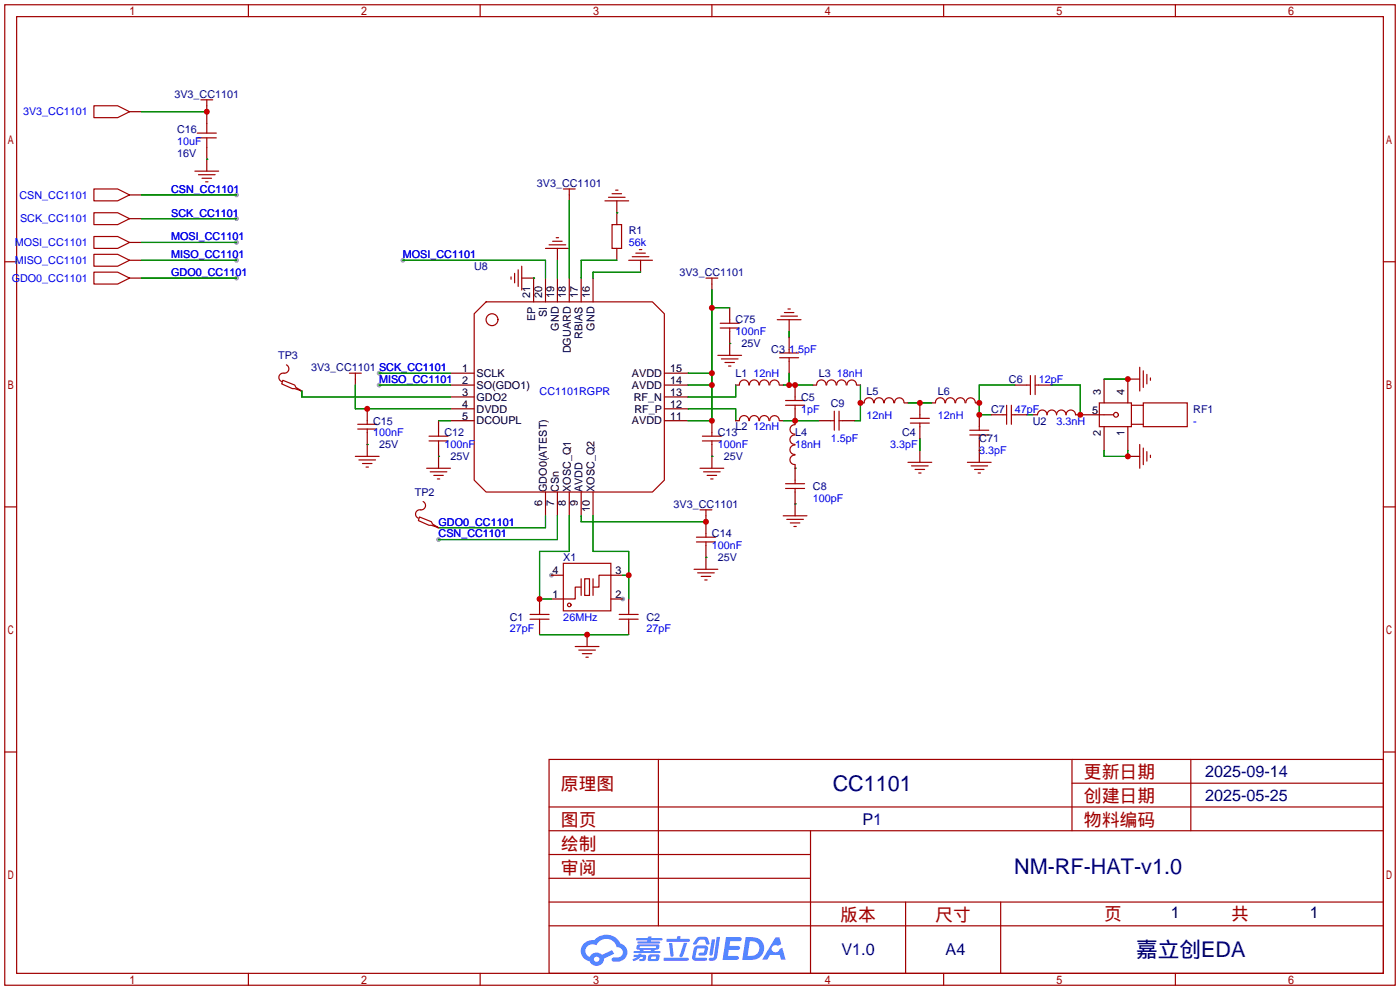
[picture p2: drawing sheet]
<svg xmlns="http://www.w3.org/2000/svg" width="299mm" height="212mm" viewBox="0 0 299 212" stroke-linecap="round" stroke-linejoin="round" font-family="sans-serif">
<g fill="#999">
<circle cx="117.9" cy="122.9" r=".51"/>
<circle cx="133.1" cy="128" r=".51"/>
<circle cx="81" cy="79.8" r=".51"/>
<circle cx="81" cy="82.3" r=".51"/>
<circle cx="50.5" cy="41.7" r=".51"/>
<circle cx="50.5" cy="46.7" r=".51"/>
<circle cx="50.5" cy="51.8" r=".51"/>
<circle cx="50.5" cy="55.6" r=".51"/>
<circle cx="50.5" cy="59.4" r=".51"/>
<circle cx="93.7" cy="115.3" r=".51"/>
<circle cx="86.1" cy="55.6" r=".51"/>
</g>
<g fill="none" stroke="#a10000" stroke-width=".25">
<path d="M1 1h297.2v209.6h-297.2zM3.6 3.6h292.1v204.4h-292.1zM53.1 1v2.6M102.6 1v2.6M152.1 1v2.6M201.7 1v2.6M251.2 1v2.6M1 55.9h2.6M295.7 55.9h2.5M1 108.3h2.6M295.7 108.3h2.5M1 160.7h2.6"/>
<path d="M117.3 162.3h178.4v45.7h-178.4zM117.3 177.5h178.4M117.3 172.5h178.4M140.7 162.3v35.6M173.2 177.5v30.5M229.1 162.3v15.2M229.1 167.4h66.6M254.5 162.3v15.2M295.7 160.7h2.5M117.3 182.6h55.9M117.3 197.9h178.4M117.3 192.8h178.4"/>
<path d="M117.3 187.7h55.9M193.5 192.8v15.2M213.9 192.8v15.2M53.1 208v2.6M102.6 208v2.6M152.1 208v2.6M201.7 208v2.6M251.2 208v2.6"/>
</g>
<g fill="#5487ff">
<path d="M155.2 200.3h2.6a.48 .48 0 0 1 .7 .4 .48 .48 0 0 1-.6 .4h-1.8l-.2 1.1h1.9a.43 .43 0 0 1 .4 .4 .43 .43 0 0 1-.5 .4h-1.9l-.2 1.3h1.7a.45 .45 0 0 1 .5 .2 .45 .45 0 0 1-.1 .6h-3.3z"/>
<path d="M165.7 200.3h.9l.4 1.5-.8 .3a.84 .84 0 0 0-1.2 .3 .84 .84 0 0 0 .4 1.1 .84 .84 0 0 0 1.1-.4l.1-.2 .6-.3 .7 2.5h-1l-.2-1h-2.1l-.6 1h-1.1z"/>
<path d="M152.1 200.8h.7l-.5 3.1a.36 .36 0 0 1-.3 .3 .36 .36 0 0 1-.4-.3z"/>
<path d="M153.2 200.2h.7l-.6 4.3a1.13 1.13 0 0 1-1.8 .6l.2-.4h.7l.2-.2z"/>
<path d="M148.9 200.6l.6-.4h1a.77 .77 0 0 1 .9 .5l.3 1-.2 .2h-.5l-.3-.9-.2-.2-1 .1-.7 1-.6-.1-.1-.2z"/>
<path d="M148.4 202.4l.6-.3h1.7a.81 .81 0 0 1 .7 .5 .81 .81 0 0 1-.2 .8 .81 .81 0 0 1-.9 .8h-.7a.32 .32 0 0 1-.3-.3 .32 .32 0 0 1 .4-.3h.7l.2-.9-1.6 .1-.4 1.8 2.2 .1a.32 .32 0 0 1 .3 .4 .32 .32 0 0 1-.4 .2h-2.2l-.5-.3-.1-.5z"/>
<path d="M141.9 204.7h5a.33 .33 0 0 1 .3 .3 .33 .33 0 0 1-.3 .3h-4.9l-.2-.1z"/>
<path d="M146.1 201.5h.8l-.7 2a.98 .98 0 0 1-.7 1.1l-.3-.3z"/>
<path d="M143 201.6h.7l.3 2.5a.34 .34 0 0 1-.3 .4 .34 .34 0 0 1-.4-.3z"/>
<path d="M142.5 200.7h2.1l.3-.6h.6l-.1 .6h1.7a.32 .32 0 0 1 .4 .3 .32 .32 0 0 1-.4 .3h-4.5l-.2-.2z"/>
<path d="M135.5 204.1h.9l.1-.3h.6v.3h.8a.82 .82 0 0 1-.5 1.3h-.8v-.4l.7-.1 .1-.3a.68 .68 0 0 0-1 .4l-1.1 .4-.1-.4 .9-.5h-.7z"/>
<path d="M136 200.5h2.4l.1-.3h.7v.3h2.2l.2 .3-.2 .2h-2.3v.2h1.8l.2 .3-.2 .1h-4.5l-.1-.4h2l.1-.2h-2.3l-.1-.2z"/>
<path d="M159.4 200.3l-.8 4.9h1.7a2.5 2.5 0 0 0 3-2.5 2.5 2.5 0 0 0-3.1-2.4zM160.3 201.1a1.61 1.61 0 0 1 2 1.5 1.61 1.61 0 0 1-1.8 1.7h-.7z"/>
<path d="M136.2 202a.55 .55 0 0 0-.2 .8 .55 .55 0 0 0 .7 .2l.1 .3h-1.3v.3l5.4 .1 .3-.2-.2-.2h-1.2l.2-.3a.7 .7 0 0 0 .8-.3 .7 .7 0 0 0 0-.8l-4.2-.1zM136.8 202.3l3.3-.1 .1 .1-.2 .3h-3.2zM137.5 203h1.7l-.2 .3h-1.4z"/>
<path d="M138.6 204.2a1.05 1.05 0 0 0 0 1.2 2.91 2.91 0 0 0 2.2-.2 .98 .98 0 0 0 0-1.2h-1.6zM139.2 204.5l.9-.1 .1 .4-.2 .2-.8-.1z"/>
<path d="M124.9 201.6a2.23 2.23 0 0 0-.7 2.3 2.23 2.23 0 0 0 1.8 1.6 1.58 1.58 0 0 0 1.8 .9 1.58 1.58 0 0 0 1.3-1.5l2.2-1.1-.5-.7-2.1 1a1.65 1.65 0 0 0-2.7 .4 1.45 1.45 0 0 1-.8-1.9 1.45 1.45 0 0 1 2-.7l.3 .1a2.3 2.3 0 0 1 2.3-1.3 2.3 2.3 0 0 1 2 1.7 1.12 1.12 0 0 1 1.3 1 1.12 1.12 0 0 1-1.1 1.2h-.7a.45 .45 0 0 0-.6 .4 .45 .45 0 0 0 .5 .5 2.21 2.21 0 0 0 2.2-.5 2.21 2.21 0 0 0 .5-2.3 2.13 2.13 0 0 0-1.3-1.1 3.3 3.3 0 0 0-5.6-.7l-1.1 .1zM127 205a.57 .57 0 0 1 1.1 0 .57 .57 0 0 1-1.1 0z"/>
</g>
<g fill="none" stroke="#870000" stroke-width=".25">
<path d="M27.7 23.9h2.5M44.2 22.6v3.8M44.2 31.5v5.1M27.7 41.7h2.5M27.7 46.7h2.5M27.7 51.8h2.5M27.7 55.6h2.5M27.7 59.4h2.5M111.5 59.4h2.5v5.1M116.6 59.4v5.1M119.1 53.1v2.5M119.1 59.4v5.1"/>
<path d="M121.7 41.7v1.2M121.7 59.4v5.1M124.2 59.4v5.1M126.7 59.4v5.1M131.8 42.9v5.1M131.8 53.1v2.5M136.9 55.6v2.6M96.3 79.8h5M142 79.8h5.1M152.1 60.7v1.3M156 65.8v2.5M156 70.9v5"/>
<path d="M168.7 68.3v2.6M168.7 72.1v2.6M168.7 77.2v2.6M64.3 83.6h.2M75.9 81v1.3M78.5 87.4v2.5M78.5 92.5v5M93.7 89.9v2.6M93.7 95v5.1M96.3 82.3h5M96.3 84.8h5M96.3 87.4h5"/>
<path d="M96.3 89.9h5M142 82.3h5.1M142 84.8h5.1M142 87.4h5.1M142 89.9h5.1M152.1 89.9v2.6M152.1 95v5.1M157.2 82.3h.8M157.2 89.9h.8M166.6 82.3h.8M166.6 89.9h.8M169.9 82.3v2.5"/>
<path d="M169.9 87.4v3.3M169.9 99.3v3.3M173.7 82.3h.8M175 89.9h2.5M180.1 89.9h2.5M183.1 82.3h.8M183.9 86.1h.8M193.3 86.1h.8M196.6 86.1v2.5M196.6 91.2v2.5M196.6 96.3v2.5M199.1 86.1h.8"/>
<path d="M208.5 86.1h.8M209.3 88.6v2.6M209.3 93.7v5.1M211.8 88.6h2.6M216.9 82.3h2.6M216.9 88.6h2.6M220.7 88.6h1M222 82.3h2.5M229.9 88.6h6.1M236 81v5.1M236 91.2v5.1M241 91.2v5.1"/>
<path d="M241 97.5h2.6M243.6 81h-2.6v5.1M93.5 112.8h.2M116.6 105.2v5M119.1 105.2v5M121.7 105.2v5M124.2 105.2v5M126.7 105.2v5M150.9 110.2v3.8M150.9 116.6v5.1M169.9 105.2v5M115.3 128v2.6"/>
<path d="M115.3 133.1v2.5M117.9 128h2.5M117.9 122.9h2.5M125.5 135.6v2.6M130.6 128h2.5M130.6 122.9h2.5M134.4 128v2.6M134.4 133.1v2.5"/>
</g>
<g fill="none" stroke="#a10000" stroke-width=".25">
<path d="M20.1 22.6h5l2.6 1.3-2.6 1.2h-5zM41.7 36.6h5M42.2 29.5h4M42.2 28.4h4M42.4 37.3h3.6M42.9 21.3h2.6M43.2 38.1h2M43.9 38.9h.5M44.2 21.3v1.3M44.2 26.4v2M44.2 29.5v2M20.1 40.4h5l2.6 1.3-2.6 1.2h-5z"/>
<path d="M20.1 45.5h5l2.6 1.2-2.6 1.3h-5zM20.1 50.5h5l2.6 1.3-2.6 1.3h-5zM20.1 54.4h5l2.6 1.2-2.6 1.3h-5zM20.1 58.2h5l2.6 1.2-2.6 1.3h-5zM109.2 59.2v.5M110 58.4v2.1M110.7 57.7v3.5M111.5 56.9v5.1M116.6 53.1h5.1M117.3 52.3h3.6M118.1 51.6h2M118.9 50.8h.5"/>
<path d="M120.4 40.4h2.5M121.7 40.4v1.3M129.3 42.9h5.1M130 42.2h3.6M130.8 48h2v5.1h-2zM130.8 41.4h2M131.6 40.6h.5M134.4 55.6h5M135.1 54.9h3.6M135.9 54.1h2M136.7 53.3h.5M150.9 59.4h2.5"/>
<path d="M152.1 59.4v1.3M61.2 78a.98 .98 0 0 1 .4 1.3 .98 .98 0 0 1-1.2 .5 .93 .93 0 0 0-.8 .8 .93 .93 0 0 0 .6 .9M74.7 79.8h2.5M75.9 79.8v1.2M103.9 64.5h35.5l2.6 2.6v35.5l-2.6 2.6h-35.5l-2.6-2.6v-35.5zM153.4 75.9h5.1M153.9 70.1h4.1M153.9 69.1h4.1M154.2 76.7h3.5M154.9 77.5h2.1M155.7 78.2h.5M156 68.3v.8"/>
<path d="M156 70.1v.8M166.1 68.3h5.1M166.6 76.5h4.1M166.6 75.4h4.1M166.9 67.6h3.5M167.6 66.8h2.1M168.4 66h.5M168.7 74.7v.7M168.7 76.5v.7M243.6 78.5v5.1M244.3 79.2v3.6M60.5 81.3l2.5 1 .2 .5 1.3 .8-1.5-.5h-.5l-2.3-1.1z"/>
<path d="M75.9 97.5h5.1M76.5 90.7h4M76.5 91.7h4M76.7 98.3h3.6M77.5 99.1h2M78.2 99.8h.5M78.5 89.9v.8M78.5 91.7v.8M91.7 94.2h4.1M91.7 93.2h4.1M93.7 92.5v.7M93.7 94.2v.8"/>
<path d="M150.1 94.2h4.1M150.1 93.2h4.1M152.1 92.5v.7M152.1 94.2v.8M158 82.3a1.01 1.01 0 0 1 1-1.1 1.01 1.01 0 0 1 1 1.1M158 89.9a1.01 1.01 0 0 1 1-1.1 1.01 1.01 0 0 1 1 1.1M160.2 82.3a1.01 1.01 0 0 1 1-1.1 1.01 1.01 0 0 1 1 1.1M160.2 89.9a1.01 1.01 0 0 1 1-1.1 1.01 1.01 0 0 1 1 1.1M162.3 82.3a1.01 1.01 0 0 1 1-1.1 1.01 1.01 0 0 1 1 1.1M162.3 89.9a1.01 1.01 0 0 1 1-1.1 1.01 1.01 0 0 1 1 1.1M164.5 82.3a1.01 1.01 0 0 1 1-1.1 1.01 1.01 0 0 1 1 1.1M164.5 89.9a1.01 1.01 0 0 1 1-1.1 1.01 1.01 0 0 1 1 1.1"/>
<path d="M167.9 86.6h4.1M167.9 85.6h4.1M169.9 95.1a1.01 1.01 0 0 0-1.1 1 1.01 1.01 0 0 0 1.1 1M169.9 93a1.01 1.01 0 0 0-1.1 1 1.01 1.01 0 0 0 1.1 1M169.9 90.8a1.01 1.01 0 0 0-1.1 1 1.01 1.01 0 0 0 1.1 1M169.9 97.3a1.01 1.01 0 0 0-1.1 1 1.01 1.01 0 0 0 1.1 1M169.9 84.8v.8M169.9 86.6v.8M174.5 82.3a1.01 1.01 0 0 1 1-1.1 1.01 1.01 0 0 1 1.1 1.1M176.7 82.3a1.01 1.01 0 0 1 1-1.1 1.01 1.01 0 0 1 1 1.1M177.5 89.9h.8M178.3 87.9v4"/>
<path d="M178.8 82.3a1.01 1.01 0 0 1 1-1.1 1.01 1.01 0 0 1 1.1 1.1M179.3 87.9v4M179.3 89.9h.8M181 82.3a1.01 1.01 0 0 1 1-1.1 1.01 1.01 0 0 1 1.1 1.1M184.7 86.1a1.01 1.01 0 0 1 1-1.1 1.01 1.01 0 0 1 1 1.1M186.8 86.1a1.01 1.01 0 0 1 1.1-1.1 1.01 1.01 0 0 1 1 1.1M189 86.1a1.01 1.01 0 0 1 1-1.1 1.01 1.01 0 0 1 1 1.1M191.2 86.1a1.01 1.01 0 0 1 1-1.1 1.01 1.01 0 0 1 1 1.1M194.1 98.8h5M194.6 90.4h4M194.6 89.4h4M194.8 99.6h3.6"/>
<path d="M196.6 88.6v.8M196.6 90.4v.8M199.9 86.1a1.01 1.01 0 0 1 1-1.1 1.01 1.01 0 0 1 1.1 1.1M202.1 86.1a1.01 1.01 0 0 1 1-1.1 1.01 1.01 0 0 1 1 1.1M204.2 86.1a1.01 1.01 0 0 1 1-1.1 1.01 1.01 0 0 1 1.1 1.1M206.4 86.1a1.01 1.01 0 0 1 1-1.1 1.01 1.01 0 0 1 1.1 1.1M206.8 98.8h5M207.3 93h4M207.3 91.9h4M207.5 99.6h3.6M209.3 91.2v.7M209.3 93v.7"/>
<path d="M214.4 88.6h.7M215.1 86.6v4.1M216.2 88.6h.7M216.2 86.6v4.1M219.5 82.3h.7M220.2 80.3v4M221.2 80.3v4M221.2 82.3h.8M221.7 88.6a1.02 1.02 0 0 1 1.1-1 1.02 1.02 0 0 1 1 1 1.02 1.02 0 0 1 1-1 1.02 1.02 0 0 1 1 1 1.02 1.02 0 0 1 1-1 1.02 1.02 0 0 1 1 1 1.02 1.02 0 0 1 1.1-1 1.02 1.02 0 0 1 1 1M234.9 86.1h6.9v5.1h-6.9zM236 88.6h2M241.8 90.7h2.5"/>
<path d="M241.8 86.6h2.5M243.6 95v5.1M244.3 86.1h9.4v5.1h-9.4zM244.3 95.8v3.5M245.1 80v2M245.1 96.5v2.1M245.9 80.8v.5M245.9 97.3v.5M89.7 110.5l2.5 1 .3 .5 1.2 .8-1.5-.5h-.5l-2.3-1zM90.4 107.2a.98 .98 0 0 1 .5 1.3 .98 .98 0 0 1-1.3 .5 .93 .93 0 0 0-.8 .8 .93 .93 0 0 0 .6 .9M91.2 100.1h5.1M91.9 100.8h3.6"/>
<path d="M92.7 101.6h2M93.5 102.4h.5M148.8 115.8h4.1M148.8 114.8h4.1M149.6 100.1h5.1M149.6 109h2.5M150.4 100.8h3.5M150.9 109v1.2M150.9 114v.8M150.9 115.8v.8M151.1 101.6h2.1M151.9 102.4h.5"/>
<path d="M167.4 110.2h5.1M167.9 104.4h4.1M167.9 103.4h4.1M168.1 111h3.6M168.9 111.8h2M169.7 112.5h.5M169.9 102.6v.8M169.9 104.4v.8M195.6 100.3h2M196.3 101.1h.5M208.3 100.3h2M209 101.1h.5"/>
<path d="M113.3 132.3h4M113.3 131.3h4M115.3 130.6v.7M115.3 132.3v.8M120.4 120.4h10.2v10.2h-10.2zM122.9 138.2h5.1M123.7 138.9h3.6M124.2 125.5h-1.3v2.5h-2.5M124.2 123.7v3.6M124.5 139.7h2M125 123.7h1v3.6h-1zM126.7 123.7v3.6"/>
<path d="M130.6 122.9h-2.6v2.6h-1.3M132.3 132.3h4.1M132.3 131.3h4.1M134.4 130.6v.7M134.4 132.3v.8M148.3 121.7h5.1M149.1 122.4h3.6M149.9 123.2h2M150.6 124h.5M125.2 140.5h.5"/>
<circle cx="105.2" cy="68.3" r="1.27"/>
<circle cx="238.5" cy="88.6" r=".51"/>
<circle cx="121.7" cy="129.3" r=".38"/>
</g>
<g fill="none" stroke="#008700" stroke-width=".25">
<path d="M30.2 23.9h14M44.2 34h.1M30.2 41.7h20.3M30.2 46.7h20.3M30.2 51.8h20.3M30.2 55.6h20.3M30.2 59.4h20.3M86.1 55.6h30.5v3.8M114 59.4h.1M119.1 55.6v3.8M121.7 42.9v16.5M131.8 45.5h.1"/>
<path d="M131.8 55.6h-7.6v3.8M136.9 58.2h-10.2v1.2M81 79.8h15.3M147.1 79.8h5M152.1 62v27.9h-5M152.1 65.8h3.9M156 73.4h.1M168.7 70.9v1.2M168.7 79.8v2.5M64.5 83.6v1.2h31.8M75.9 82.3v5.1h20.4M78.5 95h.1"/>
<path d="M81 82.3h15.3M93.7 97.5h.1M93.7 89.9h2.6M147.1 82.3h5M147.1 87.4h10.1v2.5M152.1 97.5h.1M157.2 82.3v2.5h-10.1M167.4 82.3h6.3M167.4 89.9h7.6M183.9 82.3v7.6h-1.3M194.1 86.1h5M196.6 93.7v2.6"/>
<path d="M209.3 96.3h.1M216.9 82.3h-7.6v6.3h2.5M219.5 88.6h1.2M224.5 82.3h6.4v6.3M236 81h5M236 96.3v1.2h5v-1.2M116.6 110.2v2.6h-22.9M119.1 110.2v5.1h-25.4M121.7 110.2v7.7h-6.4v10.1h2.6M124.2 110.2v1.3h26.7M126.7 110.2v7.7h7.7v10.1M150.9 119.1h.1"/>
<path d="M169.9 100.1h.1M169.9 107.7h.1M115.3 135.6h19.1M133.1 122.9h1.3"/>
</g>
<g fill="#c00">
<circle cx="115.3" cy="128" r=".63"/>
<circle cx="134.4" cy="122.9" r=".63"/>
<circle cx="125.5" cy="135.6" r=".63"/>
<circle cx="169.9" cy="89.9" r=".63"/>
<circle cx="168.7" cy="82.3" r=".63"/>
<circle cx="169.9" cy="82.3" r=".63"/>
<circle cx="183.9" cy="86.1" r=".63"/>
<circle cx="196.6" cy="86.1" r=".63"/>
<circle cx="209.3" cy="86.1" r=".63"/>
<circle cx="209.3" cy="88.6" r=".63"/>
<circle cx="230.9" cy="88.6" r=".63"/>
<circle cx="241" cy="81" r=".63"/>
<circle cx="241" cy="97.5" r=".63"/>
<circle cx="44.2" cy="23.9" r=".63"/>
<circle cx="78.5" cy="87.4" r=".63"/>
<circle cx="152.1" cy="79.8" r=".63"/>
<circle cx="152.1" cy="82.3" r=".63"/>
<circle cx="152.1" cy="89.9" r=".63"/>
<circle cx="152.1" cy="65.8" r=".63"/>
<circle cx="150.9" cy="111.5" r=".63"/>
</g>
<g font-size="4.6" fill="#000080">
<text x="178" y="169">CC1101</text>
<text x="216.7" y="186.8">NM-RF-HAT-v1.0</text>
<text x="242.8" y="204.6">嘉立创EDA</text>
</g>
<g font-size="3.8" fill="#a00000">
<text x="231.6" y="166.4">更新日期</text>
<text x="119.9" y="168.9">原理图</text>
<text x="231.6" y="171.5">创建日期</text>
<text x="119.9" y="176.5">图页</text>
<text x="231.6" y="176.5">物料编码</text>
<text x="119.9" y="181.6">绘制</text>
<text x="119.9" y="186.7">审阅</text>
<text x="179.6" y="196.9">版本</text>
<text x="199.9" y="196.9">尺寸</text>
<text x="236" y="196.6">页</text>
<text x="263.1" y="196.6">共</text>
</g>
<g font-size="3.5" fill="#000080">
<text x="257.6" y="166.1">2025-09-14</text>
<text x="257.6" y="171.1">2025-05-25</text>
<text x="184.3" y="176.2">P1</text>
<text x="250.2" y="196.3">1</text>
<text x="280" y="196.3">1</text>
<text x="179.8" y="204.2">V1.0</text>
<text x="202.1" y="204.2">A4</text>
</g>
<g font-size="2.3" fill="#000080">
<text x="37.3" y="20.9">3V3_CC1101</text>
<text x="37.8" y="28.5">C16</text>
<text x="37.8" y="33.6">16V</text>
<text x="114.7" y="39.9">3V3_CC1101</text>
<text x="134.4" y="50.1">R1</text>
<text x="101.3" y="57.7">U8</text>
<text x="145.2" y="59">3V3_CC1101</text>
<text x="157.2" y="69.1">C75</text>
<text x="59.4" y="76.8">TP3</text>
<text x="158.5" y="74.2">25V</text>
<text x="164.8" y="75.5">C3</text>
<text x="66.5" y="79.3">3V3_CC1101 SCK_CC1101</text>
<text x="157.2" y="80.6">L1</text>
<text x="175" y="80.6">L3</text>
<text x="215.6" y="81.8">C6</text>
<text x="171.2" y="85.6">C5</text>
<text x="177.5" y="86.9">C9</text>
<text x="185.2" y="84.4">L5</text>
<text x="200.4" y="84.4">L6</text>
<text x="211.8" y="88.2">C7</text>
<text x="255" y="88.2">RF1</text>
<text x="79.8" y="90.7">C15</text>
<text x="81" y="95.8">25V</text>
<text x="95" y="93.3">C12</text>
<text x="153.4" y="93.3">C13</text>
<text x="157.2" y="92">L2</text>
<text x="169.9" y="93.3">L4</text>
<text x="192.8" y="93.3">C4</text>
<text x="209.3" y="94.5">C71</text>
<text x="220.7" y="90.7">U2</text>
<text x="96.3" y="98.3">25V</text>
<text x="154.7" y="98.3">25V</text>
<text x="88.6" y="106">TP2</text>
<text x="173.7" y="104.7">C8</text>
<text x="143.9" y="108.5">3V3_CC1101</text>
<text x="120.4" y="119.9">X1</text>
<text x="152.1" y="114.9">C14</text>
<text x="153.4" y="119.9">25V</text>
<text x="109" y="132.6">C1</text>
<text x="138.2" y="132.6">C2</text>
</g>
<g font-size="2.3" fill="#00f">
<text x="4.9" y="24.7">3V3_CC1101</text>
<text x="37.8" y="31">10uF</text>
<text x="36.6" y="41.2">CSN_CC1101</text>
<text x="4.2" y="42.5">CSN_CC1101</text>
<text x="4.3" y="47.5">SCK_CC1101</text>
<text x="36.6" y="46.3">SCK_CC1101</text>
<text x="3.1" y="52.6">MOSI_CC1101</text>
<text x="36.6" y="51.4">MOSI_CC1101</text>
<text x="134.4" y="52.6">56k</text>
<text x="3.1" y="56.4">MISO_CC1101</text>
<text x="36.6" y="55.2">MISO_CC1101</text>
<text x="36.6" y="59">GDO0_CC1101</text>
<text x="86.1" y="55.2">MOSI_CC1101</text>
<text x="2.5" y="60.2">GDO0_CC1101</text>
<text x="157.2" y="71.7">100nF</text>
<text x="168.7" y="75.5">1.5pF</text>
<text x="81" y="81.8">MISO_CC1101</text>
<text x="161" y="80.6">12nH</text>
<text x="178.8" y="80.6">18nH</text>
<text x="222" y="81.8">12pF</text>
<text x="115.3" y="84.4">CC1101RGPR</text>
<text x="171.2" y="88.2">1pF</text>
<text x="185.2" y="89.5">12nH</text>
<text x="200.4" y="89.5">12nH</text>
<text x="216.9" y="88.2">47pF</text>
<text x="79.8" y="93.3">100nF</text>
<text x="95" y="95.8">100nF</text>
<text x="153.4" y="95.8">100nF</text>
<text x="161" y="92">12nH</text>
<text x="169.9" y="95.8">18nH</text>
<text x="177.5" y="94.5">1.5pF</text>
<text x="190.2" y="95.8">3.3pF</text>
<text x="225.8" y="90.7">3.3nH</text>
<text x="255" y="90.7">-</text>
<text x="209.3" y="97.1">3.3pF</text>
<text x="173.7" y="107.2">100pF</text>
<text x="93.7" y="112.3">GDO0_CC1101</text>
<text x="93.7" y="114.9">CSN_CC1101</text>
<text x="152.1" y="117.4">100nF</text>
<text x="109" y="135.2">27pF</text>
<text x="120.4" y="132.6">26MHz</text>
<text x="138.2" y="135.2">27pF</text>
</g>
<g font-size="2.3">
<text x="113.3" y="63.7" transform="rotate(-90 113.3 63.7)">21</text>
<text x="115.9" y="63.7" transform="rotate(-90 115.9 63.7)">20</text>
<text x="118.4" y="63.7" transform="rotate(-90 118.4 63.7)">19</text>
<text x="120.9" y="63.7" transform="rotate(-90 120.9 63.7)">18</text>
<text x="123.5" y="63.7" transform="rotate(-90 123.5 63.7)">17</text>
<text x="126" y="63.7" transform="rotate(-90 126 63.7)">16</text>
<text x="114.3" y="68.6" transform="rotate(-90 114.3 68.6)">EP</text>
<text x="116.9" y="67.7" transform="rotate(-90 116.9 67.7)">SI</text>
<text x="119.4" y="70.6" transform="rotate(-90 119.4 70.6)">GND</text>
<text x="127" y="70.6" transform="rotate(-90 127 70.6)">GND</text>
<text x="122" y="75.5" transform="rotate(-90 122 75.5)">DGUARD</text>
<text x="124.5" y="72.4" transform="rotate(-90 124.5 72.4)">RBIAS</text>
<text x="98.8" y="79.5">1</text>
<text x="98.8" y="82.1">2</text>
<text x="101.9" y="80.5">SCLK</text>
<text x="101.9" y="83.1">SO(GDO1)</text>
<text x="135.1" y="83.1">AVDD</text>
<text x="135.1" y="80.5">AVDD</text>
<text x="143.3" y="82.1">14</text>
<text x="143.3" y="79.5">15</text>
<text x="98.8" y="84.6">3</text>
<text x="98.8" y="87.1">4</text>
<text x="98.8" y="89.7">5</text>
<text x="101.9" y="85.6">GDO2</text>
<text x="101.9" y="88.2">DVDD</text>
<text x="135.4" y="85.6">RF_N</text>
<text x="135.6" y="88.2">RF_P</text>
<text x="143.3" y="89.7">11</text>
<text x="143.3" y="87.1">12</text>
<text x="143.3" y="84.6">13</text>
<text x="233.4" y="88.4">5</text>
<text x="235.2" y="84.3" transform="rotate(-90 235.2 84.3)">3</text>
<text x="240.3" y="84.3" transform="rotate(-90 240.3 84.3)">4</text>
<text x="101.9" y="90.7">DCOUPL</text>
<text x="135.1" y="90.7">AVDD</text>
<text x="235.2" y="93.3" transform="rotate(-90 235.2 93.3)">2</text>
<text x="240.3" y="93.3" transform="rotate(-90 240.3 93.3)">1</text>
<text x="116.9" y="105.1" transform="rotate(-90 116.9 105.1)">GDO0(ATEST)</text>
<text x="119.4" y="105.1" transform="rotate(-90 119.4 105.1)">CSn</text>
<text x="122" y="105.1" transform="rotate(-90 122 105.1)">XOSC_Q1</text>
<text x="124.5" y="105.1" transform="rotate(-90 124.5 105.1)">AVDD</text>
<text x="127" y="105.1" transform="rotate(-90 127 105.1)">XOSC_Q2</text>
<text x="115.9" y="108.2" transform="rotate(-90 115.9 108.2)">6</text>
<text x="118.4" y="108.2" transform="rotate(-90 118.4 108.2)">7</text>
<text x="120.9" y="108.2" transform="rotate(-90 120.9 108.2)">8</text>
<text x="123.5" y="108.2" transform="rotate(-90 123.5 108.2)">9</text>
<text x="126" y="109.5" transform="rotate(-90 126 109.5)">10</text>
<text x="118.1" y="122.7">4</text>
<text x="131.6" y="122.7">3</text>
<text x="118.1" y="127.8">1</text>
<text x="131.6" y="127.8">2</text>
</g>
</svg>
